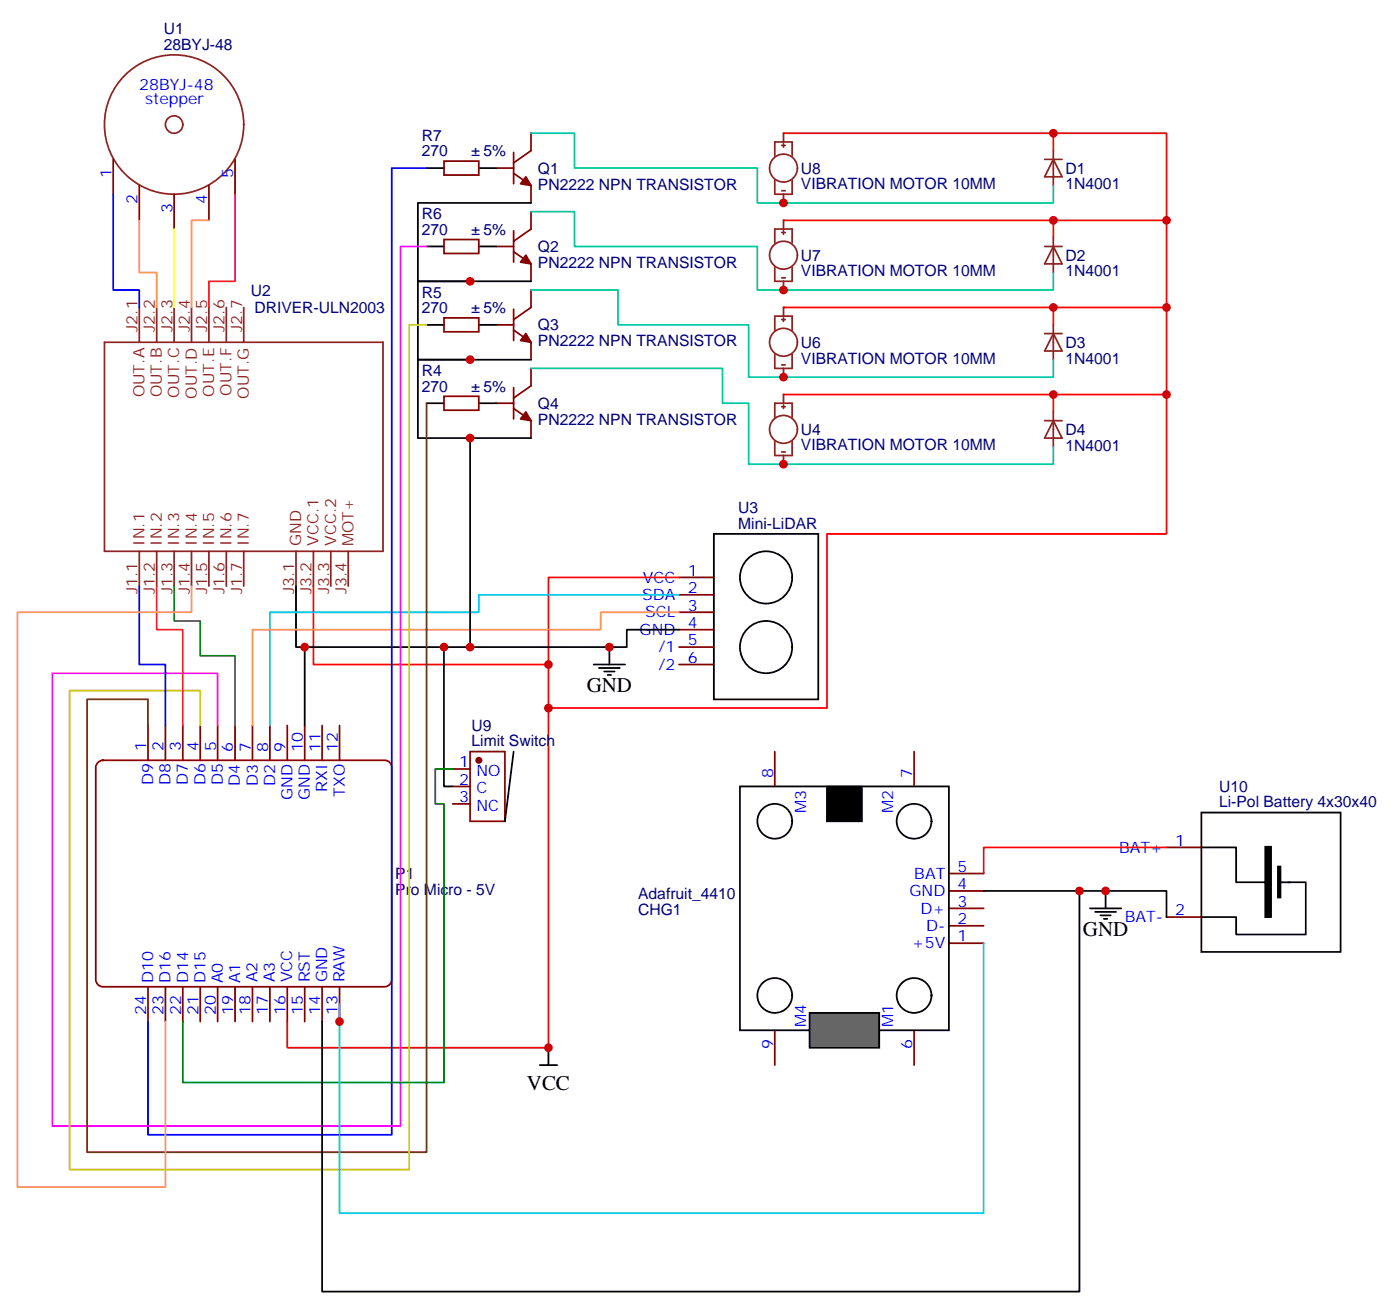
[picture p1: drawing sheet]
<svg xmlns="http://www.w3.org/2000/svg" width="284mm" height="265mm" viewBox="0 0 284 265" stroke-linecap="round" stroke-linejoin="round" font-family="sans-serif">
<path d="M19.7 154.6l.3-.3 .8-.3h57.2a1.41 1.41 0 0 1 1.4 1.4v43a1.51 1.51 0 0 1-1.4 1.4h-57.2a1.51 1.51 0 0 1-1.4-1.4v-43z" fill="#fff" stroke="#800000" stroke-width=".35"/>
<g fill="none" stroke="#870000" stroke-width=".35">
<path d="M22.9 32.3v7M28.2 37.6v7M35.3 39.3v7.1M42.3 37.6v7M47.6 32.3v7M137.6 116.9h7M137.6 120.5h7M137.6 124h7M137.6 127.5h7M137.6 131.1h7M137.6 134.6h7M30 146.9v7.1"/>
<path d="M33.5 146.9v7.1M37 146.9v7.1M40.6 146.9v7.1M44.1 146.9v7.1M47.6 146.9v7.1M51.2 146.9v7.1M54.7 146.9v7.1M58.2 146.9v7.1M61.7 146.9v7.1M65.3 146.9v7.1M68.8 146.9v7.1M30 199.8v7.1"/>
<path d="M33.5 199.8v7.1M37 199.8v7.1M40.6 199.8v7.1M44.1 199.8v7.1M47.6 199.8v7.1M51.2 199.8v7.1M54.7 199.8v7.1M58.2 199.8v7.1M61.7 199.8v7.1M65.3 199.8v7.1M68.8 199.8v7.1"/>
</g>
<g fill="none" stroke="#8c2424" stroke-width=".35">
<path d="M21.2 69.3h56.4v42.4h-56.4zM28.2 62.3v7M31.7 62.3v7M35.3 62.3v7M38.8 62.3v7M42.3 62.3v7M45.9 62.3v7M49.4 62.3v7M158.7 79.9v1.8M157 84.5v-2.8h3.5v2.8M157 89.4v2.9h3.5v-2.9M158.4 82.4h.7"/>
<path d="M158.4 91.5h.7M158.7 82v.7M158.7 92.3v1.7M28.2 111.7v7M31.7 111.7v7M35.3 111.7v7M38.8 111.7v7M42.3 111.7v7M45.9 111.7v7M49.4 111.7v7M60 111.7v7M63.5 111.7v7"/>
<path d="M67 111.7v7M70.6 111.7v7"/>
<circle cx="35.3" cy="25.2" r="14.1"/>
<circle cx="35.3" cy="25.2" r="1.76"/>
<circle cx="158.7" cy="87" r="2.82"/>
</g>
<g fill="none" stroke="#000" stroke-width=".35">
<path d="M60 118.7v12.4h1.7v15.8M144.6 108.1h21.2v33.5h-21.2zM137.6 127.5h-10.6v3.6h-65.3"/>
<circle cx="155.2" cy="116.9" r="5.3"/>
<circle cx="155.2" cy="131.1" r="5.3"/>
</g>
<path d="M63.5 118.7v15.9h47.6v77.6h-52.9v-5.3M137.6 116.9h-26.5v17.7" fill="none" stroke="#f00" stroke-width=".35"/>
<path d="M22.9 39.3v19.4h5.3v3.6" fill="none" stroke="#00f" stroke-width=".35"/>
<path d="M28.2 44.6v10.6h3.5v7.1M42.3 44.6h-3.5v17.7M137.6 124h-15.9v3.5h-70.5v19.4" fill="none" stroke="#f93" stroke-width=".35"/>
<path d="M35.3 46.4v15.9" fill="none" stroke="#ff3" stroke-width=".35"/>
<path d="M47.6 39.3v17.7h-5.3v5.3" fill="none" stroke="#f03" stroke-width=".35"/>
<path d="M137.6 120.5h-40.6v3.5h-42.3v22.9" fill="none" stroke="#09f" stroke-width=".35"/>
<g fill="#8c2424">
<circle cx="158.7" cy="79.9" r=".18"/>
<circle cx="158.7" cy="94" r=".18"/>
</g>
<g fill="none" stroke="#8c2424" stroke-width=".35">
<path d="M157 66.9v-2.9h3.5v2.9M157 71.8v2.8h3.5v-2.8M158.4 64.7h.7M158.4 73.9h.7M158.7 62.3v1.7M158.7 64.4v.7M158.7 74.6v1.8"/>
<circle cx="158.7" cy="69.3" r="2.82"/>
</g>
<g fill="#8c2424">
<circle cx="158.7" cy="62.3" r=".18"/>
<circle cx="158.8" cy="76.4" r=".18"/>
</g>
<g fill="none" stroke="#8c2424" stroke-width=".35">
<path d="M157 49.2v-2.8h3.5v2.8M157 54.2v2.8h3.5v-2.8M158.4 47.1h.7M158.4 56.3h.7M158.7 44.6v1.8M158.7 46.7v.7M158.7 57v1.7"/>
<circle cx="158.7" cy="51.7" r="2.82"/>
</g>
<g fill="#8c2424">
<circle cx="158.7" cy="44.6" r=".18"/>
<circle cx="158.7" cy="58.7" r=".18"/>
</g>
<g fill="none" stroke="#8c2424" stroke-width=".35">
<path d="M157 31.6v-2.8h3.5v2.8M157 36.5v2.8h3.5v-2.8M158.4 29.5h.7M158.4 38.6h.7M158.7 27v1.8M158.7 29.1v.7M158.7 39.3v1.8"/>
<circle cx="158.7" cy="34" r="2.82"/>
</g>
<g fill="#8c2424">
<circle cx="158.7" cy="27" r=".18"/>
<circle cx="158.8" cy="41.1" r=".18"/>
</g>
<g fill="none" stroke="#870000" stroke-width=".35">
<path d="M90 32.6h7v2.9h-7zM100.5 34h3.6M104.1 35.1l3.5 2.5v3.5M104.1 30.9v6.3M107.6 27v3.5l-3.5 2.5M90 48.5h7v2.8h-7zM100.5 49.9h3.6M104.1 51l3.5 2.4v3.6M104.1 46.7v6.4M107.6 42.9v3.5l-3.5 2.5M107.6 58.7v3.6l-3.5 2.4M90 64.4h7v2.8h-7z"/>
<path d="M100.5 65.8h3.6M104.1 66.9l3.5 2.4v3.5M104.1 62.6v6.4M104.1 78.5v6.3M107.6 74.6v3.5l-3.5 2.5M90 80.3h7v2.8h-7zM100.5 81.7h3.6M104.1 82.7l3.5 2.5v3.5M91.7 155.8h3.5M91.7 159.3h3.5M95.2 152.2h7.1v14.1h-7.1zM157 152.2v7.1"/>
<path d="M185.2 152.2v7.1M91.7 162.8h3.5M192.3 176.9h7M192.3 191h7M192.3 187.5h7M192.3 184h7M192.3 180.4h7M157 208.7v7M185.2 208.7v7"/>
</g>
<g fill="#870000" stroke="#870000" stroke-width=".35">
<path d="M106.5 35.8l1.1 1.8-2.1-.4z"/>
<path d="M106.5 51.7l1.1 1.7-2.1-.3z"/>
<path d="M106.5 67.6l1.1 1.7-2.1-.3z"/>
<path d="M106.5 83.4l1.1 1.8-2.1-.4z"/>
<circle cx="97" cy="154" r=".53"/>
</g>
<path d="M211.7 32.3h3.5M213.4 32.3l1.8 3.5h-3.5zM213.4 30.5v7.1M211.7 49.9h3.5M213.4 48.2v7M213.4 49.9l1.8 3.5h-3.5zM211.7 67.6h3.5M213.4 65.8v7M213.4 67.6l1.8 3.5h-3.5zM211.7 85.2h3.5M213.4 83.4v7.1M213.4 85.2l1.8 3.5h-3.5z" fill="none" stroke="#8c2424" stroke-width=".35"/>
<path d="M158.7 27h54.7v3.5M213.4 27h23v17.6M158.7 44.6h54.7v3.6M213.4 44.6h23v17.7M158.7 62.3h54.7v3.5M158.7 79.9h54.7v3.5M213.4 62.3h23v17.6h-23M236.4 79.9v28.2h-68.8v35.3h-56.5" fill="none" stroke="#f00" stroke-width=".35"/>
<path d="M107.6 27h8.8v7h37.1v7.1h59.9v-3.5M107.6 42.9h8.8v7h37.1v8.8h59.9v-3.5M107.6 58.7h17.6v7.1h26.5v10.6h61.7v-3.6M107.6 74.6h38.8v7.1h5.3v12.3h61.7v-3.5" fill="none" stroke="#0c9" stroke-width=".35"/>
<g fill="none" stroke="#000" stroke-width=".35">
<path d="M86.4 34h3.6M97 34h3.5M86.4 49.9h3.6M95.2 57h-10.5v15.8h22.9M97 49.9h3.5M107.6 41.1h-22.9v15.9h22.9M86.4 65.8h3.6M95.2 72.8h-10.5v15.9h22.9M97 65.8h3.5M86.4 81.7h3.6M95.2 88.7v42.4M97 81.7h3.5"/>
<path d="M90 131.1v28.2h1.7M120.3 134.6h6.3M121.4 135.3h4.2M122.4 136h2.1M123.1 136.7h.7M123.5 131.1v3.5M104.1 152.2l-1.8 14.1M149.9 159.3h42.4v49.4h-42.4zM109.4 215.7h3.5M111.1 212.2v3.5"/>
</g>
<path d="M86.4 34h-7v195.8h-49.4v-22.9M28.2 118.7v15.9h5.3v12.3" fill="none" stroke="#00f" stroke-width=".35"/>
<path d="M86.4 49.9h-5.3v178.2h-70.5v-91.8h33.5v10.6" fill="none" stroke="#f0f" stroke-width=".35"/>
<path d="M86.4 81.7v151.7h-68.8v-91.8h12.4v5.3" fill="none" stroke="#630" stroke-width=".35"/>
<path d="M86.4 65.8h-3.5v171.1h-68.8v-97h26.5v7" fill="none" stroke="#cc0" stroke-width=".35"/>
<path d="M31.7 118.7v8.8h5.3v19.4" fill="none" stroke="#f33" stroke-width=".35"/>
<path d="M35.3 118.7v7.1h5.3v7h7v14.1" fill="none" stroke="#393" stroke-width=".35"/>
<path d="M38.8 118.7v5.3h-35.3v116.4h30v-33.5" fill="none" stroke="#f96" stroke-width=".35"/>
<path d="M91.7 155.8h-3.5v7h1.8v56.5h-53v-12.4" fill="none" stroke="#008700" stroke-width=".35"/>
<path d="M164 205.1h14.2v7.1h-14.2z" fill="#666" stroke="#000" stroke-width=".35"/>
<path d="M167.6 159.3h7v7h-7zM256.4 171.5h1.1v14.2h-1.1zM258.9 175.5h.6v6.3h-.6z" fill="#000" stroke="#000" stroke-width=".35"/>
<g fill="none" stroke="#000" stroke-width=".35">
<path d="M243.4 164.6h28.2v28.2h-28.2zM243.4 171.6h7.1v7.1h7M259.2 178.7h2.2M261.1 178.7h3.5v10.6h-14.1v-3.6h-7.1M199.3 180.4h37.1v5.3M218.7 180.4v81.2h-153.4v-54.7M220.8 184h6.4M221.9 184.7h4.2M223 185.4h2.1M223.7 186.1h.7M224 180.4v3.6"/>
<circle cx="157" cy="166.3" r="3.5"/>
<circle cx="185.2" cy="166.3" r="3.5"/>
<circle cx="157" cy="201.6" r="3.5"/>
<circle cx="185.2" cy="201.6" r="3.5"/>
</g>
<path d="M236.4 171.6h7M236.4 185.7h7" fill="none" stroke="#870000" stroke-width=".35"/>
<path d="M236.4 171.6h-37.1v5.3" fill="none" stroke="#f00" stroke-width=".35"/>
<path d="M199.3 191v54.7h-130.5v-42.3" fill="none" stroke="#0cf" stroke-width=".35"/>
<g fill="#c00">
<circle cx="111.1" cy="134.6" r=".88"/>
<circle cx="95.3" cy="57" r=".88"/>
<circle cx="95.3" cy="72.8" r=".88"/>
<circle cx="158.8" cy="41.1" r=".88"/>
<circle cx="158.8" cy="58.7" r=".88"/>
<circle cx="158.8" cy="76.4" r=".88"/>
<circle cx="158.8" cy="94" r=".88"/>
<circle cx="95.3" cy="131.1" r=".88"/>
<circle cx="95.3" cy="88.7" r=".88"/>
<circle cx="213.4" cy="62.3" r=".88"/>
<circle cx="213.4" cy="79.9" r=".88"/>
<circle cx="213.4" cy="44.6" r=".88"/>
<circle cx="236.4" cy="62.3" r=".88"/>
<circle cx="213.4" cy="27" r=".88"/>
<circle cx="236.4" cy="44.6" r=".88"/>
<circle cx="111.1" cy="143.4" r=".88"/>
<circle cx="236.4" cy="79.9" r=".88"/>
<circle cx="61.7" cy="131.1" r=".88"/>
<circle cx="111.1" cy="212.2" r=".88"/>
<circle cx="123.5" cy="131.1" r=".88"/>
<circle cx="90" cy="131.1" r=".88"/>
<circle cx="68.8" cy="206.9" r=".88"/>
<circle cx="218.7" cy="180.4" r=".88"/>
<circle cx="224" cy="180.4" r=".88"/>
</g>
<g font-size="4.2">
<text x="118.9" y="140.2">GND</text>
<text x="219.4" y="189.6">GND</text>
<text x="106.8" y="220.7">VCC</text>
</g>
<g font-size="3.2" fill="#000080">
<text x="33.2" y="10.1">28BYJ-48</text>
<text x="33.2" y="6.8">U1</text>
<text x="85.4" y="28.6">R7</text>
<text x="85.4" y="31.7">270</text>
<text x="98" y="31.7">5%</text>
<text x="109" y="35.2">Q1</text>
<text x="162.3" y="35.2">U8</text>
<text x="215.9" y="35.2">D1</text>
<text x="109" y="38.4">PN2222 NPN TRANSISTOR</text>
<text x="162.3" y="38.3">VIBRATION MOTOR 10MM</text>
<text x="215.9" y="38.3">1N4001</text>
<text x="85.4" y="47.6">270</text>
<text x="85.4" y="44.4">R6</text>
<text x="98" y="47.6">5%</text>
<text x="109" y="51.1">Q2</text>
<text x="162.3" y="52.9">U7</text>
<text x="215.9" y="52.9">D2</text>
<text x="50.8" y="59.9">U2</text>
<text x="109" y="54.3">PN2222 NPN TRANSISTOR</text>
<text x="162.3" y="56">VIBRATION MOTOR 10MM</text>
<text x="215.9" y="56">1N4001</text>
<text x="51.5" y="63.4">DRIVER-ULN2003</text>
<text x="85.4" y="63.4">270</text>
<text x="85.4" y="60.3">R5</text>
<text x="98" y="63.4">5%</text>
<text x="109" y="70.1">PN2222 NPN TRANSISTOR</text>
<text x="109" y="66.9">Q3</text>
<text x="162.3" y="70.5">U6</text>
<text x="215.9" y="70.5">D3</text>
<text x="85.4" y="76.2">R4</text>
<text x="162.3" y="73.6">VIBRATION MOTOR 10MM</text>
<text x="215.9" y="73.6">1N4001</text>
<text x="85.4" y="79.3">270</text>
<text x="98" y="79.3">5%</text>
<text x="109" y="82.8">Q4</text>
<text x="109" y="86">PN2222 NPN TRANSISTOR</text>
<text x="162.3" y="88">U4</text>
<text x="215.9" y="88.1">D4</text>
<text x="162.3" y="91.2">VIBRATION MOTOR 10MM</text>
<text x="215.9" y="91.3">1N4001</text>
<text x="149.6" y="107.1">Mini-LiDAR</text>
<text x="149.6" y="103.8">U3</text>
<text x="95.5" y="148">U9</text>
<text x="95.5" y="151.2">Limit Switch</text>
<text x="247" y="160.3">U10</text>
<text x="247" y="163.5">Li-Pol Battery 4x30x40</text>
<text x="80.1" y="178.1">P1</text>
<text x="80.1" y="181.3">Pro Micro - 5V</text>
<text x="129.3" y="182.1">Adafruit_4410</text>
<text x="129.3" y="185.3">CHG1</text>
</g>
<g font-size="3.2" fill="#00f">
<text x="28.2" y="18.2">28BYJ-48</text>
<text x="29.4" y="21.1">stepper</text>
<text x="22.6" y="36.1" transform="rotate(-90 22.6 36.1)">1</text>
<text x="27.9" y="41.4" transform="rotate(-90 27.9 41.4)">2</text>
<text x="42" y="41.4" transform="rotate(-90 42 41.4)">4</text>
<text x="47.3" y="36.1" transform="rotate(-90 47.3 36.1)">5</text>
<text x="34.9" y="43.1" transform="rotate(-90 34.9 43.1)">3</text>
<text x="130.3" y="118">VCC</text>
<text x="139.3" y="116.6">1</text>
<text x="130.1" y="121.5">SDA</text>
<text x="130.7" y="125.1">SCL</text>
<text x="139.3" y="120.1">2</text>
<text x="139.3" y="123.6">3</text>
<text x="129.6" y="128.6">GND</text>
<text x="139.3" y="127.2">4</text>
<text x="139.3" y="130.7">5</text>
<text x="133.4" y="132.1">/1</text>
<text x="133.4" y="135.6">/2</text>
<text x="139.3" y="134.2">6</text>
<text x="29.6" y="152.1" transform="rotate(-90 29.6 152.1)">1</text>
<text x="33.1" y="152.1" transform="rotate(-90 33.1 152.1)">2</text>
<text x="36.7" y="152.1" transform="rotate(-90 36.7 152.1)">3</text>
<text x="40.2" y="152.1" transform="rotate(-90 40.2 152.1)">4</text>
<text x="43.8" y="152.1" transform="rotate(-90 43.8 152.1)">5</text>
<text x="47.2" y="152.3" transform="rotate(-90 47.2 152.3)">6</text>
<text x="50.8" y="152.2" transform="rotate(-90 50.8 152.2)">7</text>
<text x="54.3" y="152.2" transform="rotate(-90 54.3 152.2)">8</text>
<text x="57.9" y="152.2" transform="rotate(-90 57.9 152.2)">9</text>
<text x="61.4" y="152.2" transform="rotate(-90 61.4 152.2)">10</text>
<text x="64.9" y="152.2" transform="rotate(-90 64.9 152.2)">11</text>
<text x="68.4" y="152.2" transform="rotate(-90 68.4 152.2)">12</text>
<text x="93.1" y="155.4">1</text>
<text x="31" y="159" transform="rotate(-90 31 159)">D9</text>
<text x="34.6" y="159" transform="rotate(-90 34.6 159)">D8</text>
<text x="38.1" y="159" transform="rotate(-90 38.1 159)">D7</text>
<text x="41.6" y="159" transform="rotate(-90 41.6 159)">D6</text>
<text x="45.2" y="159" transform="rotate(-90 45.2 159)">D5</text>
<text x="48.6" y="159.3" transform="rotate(-90 48.6 159.3)">D4</text>
<text x="52.2" y="159.2" transform="rotate(-90 52.2 159.2)">D3</text>
<text x="55.7" y="159.2" transform="rotate(-90 55.7 159.2)">D2</text>
<text x="59.3" y="162" transform="rotate(-90 59.3 162)">GND</text>
<text x="62.8" y="162" transform="rotate(-90 62.8 162)">GND</text>
<text x="66.3" y="160.4" transform="rotate(-90 66.3 160.4)">RXI</text>
<text x="69.8" y="161.3" transform="rotate(-90 69.8 161.3)">TXO</text>
<text x="93.1" y="158.9">2</text>
<text x="96.6" y="157.2">NO</text>
<text x="96.6" y="160.7">C</text>
<text x="156.6" y="157.5" transform="rotate(-90 156.6 157.5)">8</text>
<text x="184.9" y="157.5" transform="rotate(-90 184.9 157.5)">7</text>
<text x="93.1" y="162.5">3</text>
<text x="96.6" y="164.2">NC</text>
<text x="163.3" y="164.7" transform="rotate(-90 163.3 164.7)">M3</text>
<text x="181" y="164.7" transform="rotate(-90 181 164.7)">M2</text>
<text x="226.8" y="172.7">BAT+</text>
<text x="238.1" y="171.3">1</text>
<text x="185.3" y="178">BAT</text>
<text x="194" y="176.6">5</text>
<text x="184.3" y="181.5">GND</text>
<text x="186.5" y="185">D+</text>
<text x="194" y="183.6">3</text>
<text x="194" y="180.1">4</text>
<text x="238.1" y="185.4">2</text>
<text x="187.7" y="188.6">D-</text>
<text x="194" y="190.7">1</text>
<text x="194" y="187.1">2</text>
<text x="227.9" y="186.8">BAT-</text>
<text x="184.8" y="192.1">+5V</text>
<text x="31" y="199.1" transform="rotate(-90 31 199.1)">D10</text>
<text x="34.6" y="199.1" transform="rotate(-90 34.6 199.1)">D16</text>
<text x="38.1" y="199.1" transform="rotate(-90 38.1 199.1)">D14</text>
<text x="41.6" y="199.1" transform="rotate(-90 41.6 199.1)">D15</text>
<text x="45.2" y="199.1" transform="rotate(-90 45.2 199.1)">A0</text>
<text x="48.7" y="199.1" transform="rotate(-90 48.7 199.1)">A1</text>
<text x="52.2" y="199" transform="rotate(-90 52.2 199)">A2</text>
<text x="55.7" y="199" transform="rotate(-90 55.7 199)">A3</text>
<text x="59.2" y="199" transform="rotate(-90 59.2 199)">VCC</text>
<text x="62.8" y="199" transform="rotate(-90 62.8 199)">RST</text>
<text x="66.3" y="199" transform="rotate(-90 66.3 199)">GND</text>
<text x="69.8" y="199" transform="rotate(-90 69.8 199)">RAW</text>
<text x="29.6" y="205.6" transform="rotate(-90 29.6 205.6)">24</text>
<text x="33.2" y="205.6" transform="rotate(-90 33.2 205.6)">23</text>
<text x="36.7" y="205.6" transform="rotate(-90 36.7 205.6)">22</text>
<text x="40.2" y="205.6" transform="rotate(-90 40.2 205.6)">21</text>
<text x="43.7" y="205.6" transform="rotate(-90 43.7 205.6)">20</text>
<text x="47.3" y="205.6" transform="rotate(-90 47.3 205.6)">19</text>
<text x="50.8" y="205.5" transform="rotate(-90 50.8 205.5)">18</text>
<text x="54.3" y="205.5" transform="rotate(-90 54.3 205.5)">17</text>
<text x="57.8" y="205.5" transform="rotate(-90 57.8 205.5)">16</text>
<text x="61.3" y="205.5" transform="rotate(-90 61.3 205.5)">15</text>
<text x="64.9" y="205.5" transform="rotate(-90 64.9 205.5)">14</text>
<text x="68.4" y="205.5" transform="rotate(-90 68.4 205.5)">13</text>
<text x="163.3" y="208" transform="rotate(-90 163.3 208)">M4</text>
<text x="181" y="208" transform="rotate(-90 181 208)">M1</text>
<text x="156.6" y="212.4" transform="rotate(-90 156.6 212.4)">9</text>
<text x="184.9" y="212.4" transform="rotate(-90 184.9 212.4)">6</text>
</g>
<g font-size="3.2" fill="#8d2323">
<text x="27.9" y="67.2" transform="rotate(-90 27.9 67.2)">J2.1</text>
<text x="31.4" y="67.2" transform="rotate(-90 31.4 67.2)">J2.2</text>
<text x="34.9" y="67.2" transform="rotate(-90 34.9 67.2)">J2.3</text>
<text x="38.5" y="67.2" transform="rotate(-90 38.5 67.2)">J2.4</text>
<text x="42" y="67.2" transform="rotate(-90 42 67.2)">J2.5</text>
<text x="45.5" y="67.2" transform="rotate(-90 45.5 67.2)">J2.6</text>
<text x="49" y="67.2" transform="rotate(-90 49 67.2)">J2.7</text>
<text x="29.3" y="80.5" transform="rotate(-90 29.3 80.5)">OUT.A</text>
<text x="32.8" y="80.5" transform="rotate(-90 32.8 80.5)">OUT.B</text>
<text x="36.3" y="80.5" transform="rotate(-90 36.3 80.5)">OUT.C</text>
<text x="39.9" y="80.8" transform="rotate(-90 39.9 80.8)">OUT.D</text>
<text x="43.4" y="80.3" transform="rotate(-90 43.4 80.3)">OUT.E</text>
<text x="46.9" y="80.1" transform="rotate(-90 46.9 80.1)">OUT.F</text>
<text x="50.4" y="80.8" transform="rotate(-90 50.4 80.8)">OUT.G</text>
<text x="29.3" y="110.6" transform="rotate(-90 29.3 110.6)">IN.1</text>
<text x="32.8" y="110.6" transform="rotate(-90 32.8 110.6)">IN.2</text>
<text x="36.3" y="110.6" transform="rotate(-90 36.3 110.6)">IN.3</text>
<text x="39.9" y="110.6" transform="rotate(-90 39.9 110.6)">IN.4</text>
<text x="43.4" y="110.6" transform="rotate(-90 43.4 110.6)">IN.5</text>
<text x="46.9" y="110.6" transform="rotate(-90 46.9 110.6)">IN.6</text>
<text x="50.4" y="110.6" transform="rotate(-90 50.4 110.6)">IN.7</text>
<text x="61" y="110.6" transform="rotate(-90 61 110.6)">GND</text>
<text x="64.6" y="110.6" transform="rotate(-90 64.6 110.6)">VCC.1</text>
<text x="68.1" y="110.6" transform="rotate(-90 68.1 110.6)">VCC.2</text>
<text x="71.6" y="110.6" transform="rotate(-90 71.6 110.6)">MOT+</text>
<text x="27.9" y="120.4" transform="rotate(-90 27.9 120.4)">J1.1</text>
<text x="31.4" y="120.4" transform="rotate(-90 31.4 120.4)">J1.2</text>
<text x="34.9" y="120.4" transform="rotate(-90 34.9 120.4)">J1.3</text>
<text x="38.5" y="120.4" transform="rotate(-90 38.5 120.4)">J1.4</text>
<text x="42" y="120.4" transform="rotate(-90 42 120.4)">J1.5</text>
<text x="45.5" y="120.4" transform="rotate(-90 45.5 120.4)">J1.6</text>
<text x="49" y="120.4" transform="rotate(-90 49 120.4)">J1.7</text>
<text x="59.6" y="120.4" transform="rotate(-90 59.6 120.4)">J3.1</text>
<text x="63.1" y="120.4" transform="rotate(-90 63.1 120.4)">J3.2</text>
<text x="66.7" y="120.4" transform="rotate(-90 66.7 120.4)">J3.3</text>
<text x="70.2" y="120.4" transform="rotate(-90 70.2 120.4)">J3.4</text>
</g>
</svg>
